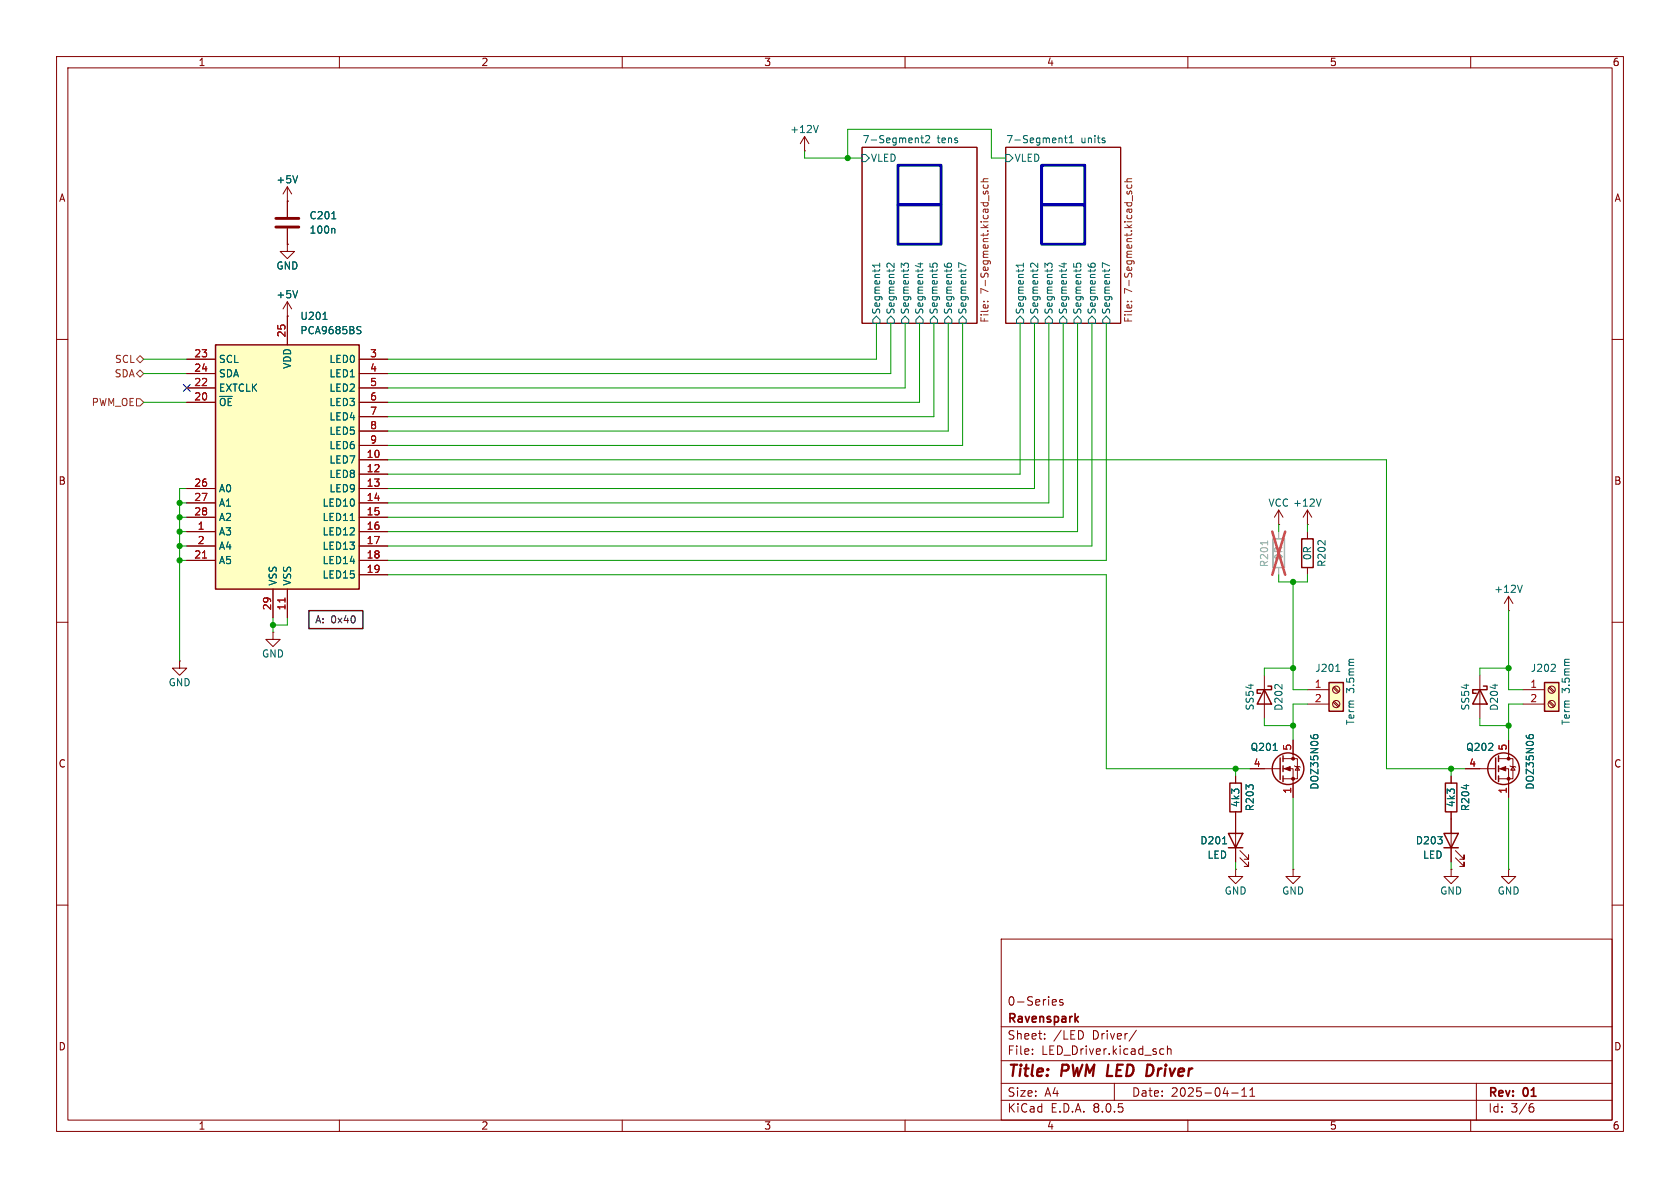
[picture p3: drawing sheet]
<svg xmlns="http://www.w3.org/2000/svg" width="297mm" height="210mm" viewBox="0 0 297 210" stroke-linecap="round" stroke-linejoin="round" font-family="sans-serif">
<g fill="none" stroke="#840000" stroke-width=".18">
<path d="M10 10h277v190h-277zM12 12h273v186h-273zM60 10v2M110 10v2M160 10v2M210 10v2M260 10v2M142.2 26.7h.1M142.2 24.1l-.7 1.3M142.2 24.1v2.6M142.2 24.1l.8 1.3M152.4 26h20.3v31.2h-20.3z"/>
<path d="M177.8 26h20.3v31.2h-20.3zM10 60h2M50.8 55.9h.1M50.8 53.3l-.8 1.3M50.8 53.3v2.6M50.8 53.3l.8 1.3M285 60h2M226.1 92.7h.1M226.1 90.2l-.8 1.2M226.1 90.2v2.5M226.1 90.2l.7 1.2M231.1 92.7h.1"/>
<path d="M231.1 90.2l-.7 1.2M231.1 90.2v2.5M231.1 90.2l.8 1.2M10 110h2M223.5 119.4v7.6M285 110h2M218.4 137.2v1.2M10 160h2M218.4 153.7v1.2h1.3l-1.3 1.3-1.2-1.3h1.2M218.4 153.7h.1M218.4 143.5v1.3M285 160h2"/>
<path d="M177 166h108v32h-108zM186.2 176.7l.5 .1v.3l-.7 .1M186.7 177.6l-.5 .1M187.9 176.8l-.4-.1-.2 .2 .1 .2 .5 .2v.3h-.6M60 198v2M110 198v2M160 198v2M177 194.5h108M177 191.5h108M177 187.5h108M177 181.5h108M182.5 186.3v.1"/>
<path d="M182.5 185.5v.1M184.7 183.6v.1M184.7 182.8v.1M191.5 182.6v.7M197 191.5v3M200.9 182.1l-1.3 2M205.3 185.4l.4 .1M205.7 186.3l-.4 .1M206.4 185.5l.2-.1 .4 .1v.9M206.4 184.9v1.5M210 198v2M217.7 193.2h1.2"/>
<path d="M219.5 193.8h.9M219.5 192.7l.5-.4v1.5M221 193.8h.8M221 192.7l.4-.4v1.5M260 198v2M261 191.5v6.5M270.6 195.7h.3l.3 .3-.1 .5-.5 .1M271 195.1l-.4 .1"/>
</g>
<path d="M202.9 188.2l.7 .1M203.6 189.9l-.5 .3" fill="none" stroke="#840000" stroke-width=".4"/>
<path d="M190.6 179.7l-.5 .6M190.2 180.1l.4 .6" fill="none" stroke="#840000" stroke-width=".3"/>
<g fill="none" stroke="#006464" stroke-width=".18">
<path d="M144.7 22.2l-.5 1.2M152.4 27.3h.6l.7 .6-.7 .7h-.6zM162.8 24.4h.5M163 24v1.1l.3 .1M163.6 24.1l.5-.1 .3 .3-.8 .9h.8M177.8 27.3h.6l.7 .6-.7 .7h-.6zM187.7 24.5l.1 .7M188.2 24.4h.5M188.4 24v1.1l.3 .1M189 25.2h.8M189 24.3l.4-.3v1.2M195.3 24.9v.3"/>
<path d="M52.6 51.4l-.4 1.2M154.9 55.9l.7 .6v.7h-1.3v-.7zM155.5 46.5v.7M155.5 46.9h-1.3l.4 .3M157.5 55.9l.6 .6v.7h-1.3v-.7zM158.1 46.5v.8l-.9-.8-.4 .3 .1 .4M160 55.9l.7 .6v.7h-1.3v-.7zM160.6 47.1v-.3l-.2-.3-.5 .1-.1 .3-.5-.4v.8M162.3 46.6h.8M162.6 55.9l.6 .6v.7h-1.3v-.7zM162.7 46.5v.7l-.9-.3M164.4 46.6v.6"/>
<path d="M165 47.2l-.1-.4 .2-.3 .5 .1v.6M165.1 55.9l.6 .6v.7h-1.2v-.7zM166.9 46.6l.1 .4 .3 .2M167.5 47.1l-.1-.3 .3-.3 .5 .1v.5M167.6 55.9l.7 .6v.7h-1.3v-.7zM169.5 56.5l.7-.6 .6 .6v.7h-1.3zM170.8 47l-1.3-.5v.8M180.3 55.9l.7 .6v.7h-1.3v-.7zM180.9 46.9h-1.3l.4 .3M180.9 46.5v.7M182.9 55.9l.6 .6v.7h-1.3v-.7zM183.5 46.5v.8l-.9-.8-.4 .3 .1 .4"/>
<path d="M185.4 55.9l.7 .6v.7h-1.3v-.7zM186 47.1v-.3l-.2-.3-.5 .1-.1 .3-.5-.4v.8M187.7 46.6h.8M188 55.9l.6 .6v.7h-1.3v-.7zM188.1 46.5v.7l-.9-.3M189.8 46.6v.6M190.4 47.2l-.1-.4 .2-.3 .5 .1v.6M190.5 55.9l.6 .6v.7h-1.2v-.7zM192.3 46.6l.1 .4 .3 .2M192.4 56.5l.6-.6 .7 .6v.7h-1.3zM192.9 47.1l-.1-.3 .3-.3 .5 .1v.5M195.6 55.9l.6 .6v.7h-1.3v-.7z"/>
<path d="M196.2 47l-1.3-.5v.8M233.6 88.2l-.5 1.3"/>
</g>
<path d="M173.4 32.1h1.3M173.9 33.8l-.1 .3 .2 .2h.2l.1-.5h.3v.5M173.9 32.7l-.1 .3 .3 .3 .5-.1v-.5M174.7 31.6h-.8l-.1 .4 .2 .1M198.8 32.1h1.3M199.3 33.8l-.1 .3 .2 .2h.2l.1-.5h.3v.5M199.3 32.7l-.1 .3 .3 .3 .5-.1v-.5M200.1 31.6h-.8l-.1 .4 .2 .1M173.9 53.3h.1M174.6 53.3h.1M199.3 53.3h.1M200 53.3h.1" fill="none" stroke="#725600" stroke-width=".18"/>
<path d="M217.4 138.4h2.1v5.1h-2.1zM223.5 121.9l1.3 2.6h-2.6zM224.2 121.3h.6v.6h-2.6v.7h.7" fill="none" stroke="#840000" stroke-width=".25"/>
<path d="M225 95.3h2.1v5h-2.1z" fill="none" stroke="#a1a1a1" stroke-width=".25"/>
<path d="M226.1 94v1.3M226.1 100.3v1.3" fill="none" stroke="#a1a1a1" stroke-width=".18"/>
<path d="M224.1 95.6v.7" fill="none" stroke="#989898" stroke-width=".18"/>
<path d="M224.9 94l2.3 7.6M227.2 94l-2.3 7.6" fill="none" stroke="#e65255" stroke-width=".46"/>
<path d="M38.1 61h25.4v43.1h-25.4z" fill="#ffffc2"/>
<path d="M38.1 61h25.4v43.1h-25.4z" fill="none" stroke="#840000" stroke-width=".25"/>
<g fill="none" stroke="#840000" stroke-width=".18">
<path d="M50.8 35.6h.1M50.8 33v5.4M50.8 33l-.8 1.3M50.8 33l.8 1.3M50.8 43.2v1.3h1.3l-1.3 1.2-1.3-1.2h1.3M50.8 43.2h.1M50.8 40.4v2.8M50.8 55.9v5.1M33 71.1h5.1M33 68.6h5.1M33 63.5h5.1M33 66h5.1"/>
<path d="M63.5 71.1h5.1M63.5 68.6h5.1M63.5 63.5h5.1M63.5 66h5.1M63.5 73.7h5.1M63.5 76.2h5.1M63.5 78.7h5.1M33 94h5.1M33 86.4h5.1M33 88.9h5.1M33 91.4h5.1M33 96.5h5.1"/>
<path d="M33 99.1h5.1M63.5 94h5.1M63.5 81.3h5.1M63.5 83.8h5.1M63.5 86.4h5.1M63.5 88.9h5.1M63.5 91.4h5.1M63.5 96.5h5.1M63.5 99.1h5.1M31.7 116.8v1.3h1.3l-1.3 1.3-1.2-1.3h1.2M31.7 116.8h.1M48.3 104.1v5.1"/>
<path d="M50.8 104.1v5.1M63.5 101.6h5.1"/>
</g>
<path d="M35.8 98.6h.7M50.4 105.7v.7" fill="none" stroke="#a90000" stroke-width=".18"/>
<path d="M52.6 31.1l-.4 1.2M58.7 38.7h.7M57.1 56.5h.7M59 40.4l.2 .2v.6M63.3 58.3l.4 .2 .1 .3-.2 .2h-.3M63.3 57.7l.5 .1M61.9 92h.7" fill="none" stroke="#006464" stroke-width=".18"/>
<path d="M48.8 38.6h4M48.8 40.1h4" fill="none" stroke="#840000" stroke-width=".51"/>
<path d="M234.9 120.7h2.6v5h-2.6z" fill="#ffffc2"/>
<path d="M230.1 95.3h2.1v5h-2.1zM234.9 120.7h2.6v5h-2.6zM217.2 147.3h2.5l-1.3 2.6zM217.2 149.9h2.5" fill="none" stroke="#840000" stroke-width=".25"/>
<g fill="none" stroke="#840000" stroke-width=".18">
<path d="M231.1 94v1.3M48.3 111.8v1.2h1.2l-1.2 1.3-1.3-1.3h1.3M48.3 111.8h.1M231.1 100.3v1.3M231.1 121.9h3.8M231.1 124.5h3.8M235.7 124.1l.9 .9M235.7 121.6l.9 .8M235.9 124l.8 .8M235.9 121.4l.8 .9M218.4 144.8v7.6M219.2 151.6l1.5 1.6v-.8v.8h-.7"/>
<path d="M219.2 150.4l1.5 1.5v-.8v.8h-.7"/>
<circle cx="236.2" cy="124.5" r=".63"/>
<circle cx="236.2" cy="121.9" r=".63"/>
</g>
<path d="M236.1 118.7h.8M239.3 116.5h-.6l-.2 .2M216.1 149.2h.8" fill="none" stroke="#006464" stroke-width=".18"/>
<path d="M273 120.7h2.6v5h-2.6z" fill="#ffffc2"/>
<g fill="none" stroke="#840000" stroke-width=".25">
<path d="M226.3 134v3.8M226.8 133.6v1M226.8 135.4v1M226.8 137.2v1M255.5 138.4h2.1v5.1h-2.1zM261.6 121.9l1.3 2.6h-2.6zM262.3 121.3h.6v.6h-2.6v.7h.7M264.4 134v3.8M264.9 133.6v1M264.9 135.4v1M264.9 137.2v1M273 120.7h2.6v5h-2.6z"/>
<path d="M255.3 147.3h2.5l-1.3 2.6zM255.3 149.9h2.5"/>
<circle cx="227.7" cy="135.9" r="2.79"/>
<circle cx="265.8" cy="135.9" r="2.79"/>
</g>
<g fill="none" stroke="#840000" stroke-width=".18">
<path d="M50.8 35.6h.1M50.8 35.6v2.8M50.8 43.2h.1M50.8 55.9h.1M50.8 40.4v2.8M50.8 55.9v5.1M33 71.1h5.1M33 68.6h5.1M33 63.5h5.1M33 66h5.1M63.5 71.1h5.1M63.5 68.6h5.1"/>
<path d="M63.5 63.5h5.1M63.5 66h5.1M63.5 73.7h5.1M63.5 76.2h5.1M63.5 78.7h5.1M33 94h5.1M33 86.4h5.1M33 88.9h5.1M33 91.4h5.1M33 96.5h5.1M33 99.1h5.1M63.5 94h5.1"/>
<path d="M63.5 81.3h5.1M63.5 83.8h5.1M63.5 86.4h5.1M63.5 88.9h5.1M63.5 91.4h5.1M63.5 96.5h5.1M63.5 99.1h5.1M48.3 104.1v5.1M50.8 104.1v5.1M63.5 101.6h5.1M261.6 119.4v7.6M266.7 108h.1"/>
<path d="M266.7 105.4v2.6M266.7 105.4l-.8 1.3M266.7 105.4l.8 1.3M218.4 137.2v1.2M221 135.9h5.3M226.8 135.9h1.8v5.1M226.8 134.1h2.6v3.6h-2.6M228.6 130.8v3.3M228.9 135.4l.1 .1h.7l.2 .1M229.4 135.5l.3 .6h-.7zM256.5 137.2v1.2M259.1 135.9h5.3"/>
<path d="M264.9 135.9h1.8v5.1M264.9 134.1h2.6v3.6h-2.6M266.7 130.8v3.3M267 135.4l.1 .1h.7l.2 .1M267.5 135.5l.3 .6h-.7zM269.2 121.9h3.8M269.2 124.5h3.8M273.8 124.1l.9 .9M273.8 121.6l.9 .8M274 124l.8 .8M274 121.4l.8 .9M218.4 143.5v3.8"/>
<path d="M218.4 149.9v2.5M228.6 153.7v1.2h1.3l-1.3 1.3-1.3-1.3h1.3M228.6 153.7h.1M256.5 153.7v1.2h1.3l-1.3 1.3-1.2-1.3h1.2M256.5 153.7h.1M256.5 143.5v8.9M257.3 151.6l1.5 1.6v-.8v.8h-.7M257.3 150.4l1.5 1.5v-.8v.8h-.7M266.7 153.7v1.2h1.3l-1.3 1.3-1.3-1.3h1.3M266.7 153.7h.1"/>
<circle cx="274.3" cy="121.9" r=".63"/>
<circle cx="274.3" cy="124.5" r=".63"/>
</g>
<g fill="none" stroke="#006464" stroke-width=".18">
<path d="M52.6 31.1l-.4 1.2M58.7 38.7h.7M52.6 51.4l-.4 1.2M57.1 56.5h.7M59 40.4l.2 .2v.6M63.3 58.3l.4 .2 .1 .3-.2 .2h-.3M63.3 57.7l.5 .1M61.9 92h.7M269.1 103.4l-.4 1.3M274.9 117.5l.1 .2-.1 .3-.7 .7h.8M277.4 116.5h-.6l-.2 .2M225.1 132.7h.7"/>
<path d="M231.7 130v.2M232.2 130.3l.1-.3 .1-.1h.5l.1 .4M259.2 138.7v.8M264.3 120.9v.8M269.8 130v.2M270.3 130.3l.1-.3 .1-.1h.5l.1 .4M216.1 149.2h.8"/>
</g>
<g fill="#840000" stroke="#840000" stroke-width=".18">
<path d="M265.2 135.9l1-.4v.8z"/>
<path d="M227.1 135.9l1-.4v.8z"/>
<circle cx="266.7" cy="137.7" r=".25"/>
<circle cx="266.7" cy="134.1" r=".25"/>
<circle cx="228.6" cy="137.7" r=".25"/>
<circle cx="228.6" cy="134.1" r=".25"/>
</g>
<path d="M24.1 66l.7-.6 .6 .6-.6 .7zM24.1 70.5h.7l.6 .6-.6 .7h-.7zM24.8 62.9l.6 .6-.6 .6-.7-.6z" fill="none" stroke="#725600" stroke-width=".18"/>
<path d="M54.6 108h9.5v3.1h-9.5z" fill="none" stroke="#000" stroke-width=".25"/>
<path d="M158.7 29.2h7.7v7h-7.7zM158.7 36.2h7.7v7h-7.7zM184.1 36.2h7.7v7h-7.7zM184.1 29.2h7.7v7h-7.7z" fill="none" stroke="#0000c2" stroke-width=".51"/>
<g fill="none" stroke="#009600" stroke-width=".18">
<path d="M142.2 26.7v1.2h10.2M149.9 27.9v-5h25.4v5h2.5M154.9 57.2v6.3h-86.3M157.5 57.2v8.8h-88.9M160 57.2v11.4h-91.4M162.6 57.2v13.9h-94M165.1 57.2v16.5h-96.5M167.6 57.2v19h-99M170.2 57.2v21.5h-101.6M180.3 57.2v26.6h-111.7M182.9 57.2v29.2h-114.3M185.4 57.2v31.7h-116.8"/>
<path d="M188 57.2v34.2h-119.4M190.5 57.2v36.8h-121.9M193 57.2v39.3h-124.4M195.6 57.2v41.9h-127M25.4 66h7.6M25.4 71.1h7.6M25.4 63.5h7.6M31.7 91.4h1.3M31.7 88.9h1.3M31.7 94h1.3M31.7 99.1h1.3M31.7 96.5h1.3"/>
<path d="M33 86.4h-1.3v30.4M68.6 81.3h176.5v54.6h14M226.1 92.7v1.3M231.1 92.7v1.3M48.3 109.2v2.6M50.8 109.2v1.3h-2.5M68.6 101.6h127v34.3h25.4M226.1 101.6v1.3h5v-1.3M228.6 102.9v19h2.5M228.6 118.1h-5.1v1.3M266.7 118.1h-5.1v1.3M266.7 108v13.9h2.5"/>
<path d="M218.4 135.9v1.3M223.5 127v1.3h5.1M231.1 124.5h-2.5v6.3M256.5 135.9v1.3M261.6 127v1.3h5.1M269.2 124.5h-2.5v6.3M218.4 152.4v1.3M228.6 141v12.7M256.5 152.4v1.3M266.7 141v12.7"/>
</g>
<path d="M32.4 68l1.2 1.2M33.6 68l-1.2 1.2" fill="none" stroke="#000084" stroke-width=".18"/>
<path d="M35.8 98.6h.7M50.4 105.7v.7" fill="none" stroke="#a90000" stroke-width=".18"/>
<g fill="#009600" stroke="#009600" stroke-width=".18">
<circle cx="228.6" cy="102.9" r=".46"/>
<circle cx="218.4" cy="135.9" r=".46"/>
<circle cx="228.6" cy="118.1" r=".46"/>
<circle cx="31.7" cy="99.1" r=".46"/>
<circle cx="31.7" cy="94" r=".46"/>
<circle cx="31.7" cy="91.4" r=".46"/>
<circle cx="31.7" cy="96.5" r=".46"/>
<circle cx="31.7" cy="88.9" r=".46"/>
<circle cx="48.3" cy="110.5" r=".46"/>
<circle cx="149.9" cy="27.9" r=".46"/>
<circle cx="266.7" cy="128.3" r=".46"/>
<circle cx="228.6" cy="128.3" r=".46"/>
<circle cx="266.7" cy="118.1" r=".46"/>
<circle cx="256.5" cy="135.9" r=".46"/>
</g>
<g font-size="2.8" fill="#840000">
<text x="178" y="190.9">Title:</text>
<text x="187.7" y="190.9">PWM LED</text>
<text x="204.3" y="190.9">Driver</text>
</g>
<g font-size="2.1" fill="#840000">
<text x="178" y="178">0-Series</text>
<text x="178" y="184">Sheet:</text>
<text x="178" y="181.2">Ravenspark</text>
<text x="186.2" y="184">/LED</text>
<text x="193.2" y="184">Driver/</text>
<text x="178" y="186.7">File:</text>
<text x="184.1" y="186.7">LED_Driver.kicad_sch</text>
<text x="178" y="196.9">KiCad</text>
<text x="178" y="194.1">Size:</text>
<text x="184.7" y="194.1">A4</text>
<text x="185.7" y="196.9">E.D.A.</text>
<text x="193.3" y="196.9">8.0.5</text>
<text x="200" y="194.1">Date:</text>
<text x="207" y="194.1">2025-04-11</text>
<text x="263" y="194.3">Rev:</text>
<text x="263" y="196.9">Id:</text>
<text x="267.1" y="196.9">3/6</text>
<text x="269.4" y="194.3">01</text>
</g>
<g font-size="1.8" fill="#840000">
<text x="35" y="11.9">1</text>
<text x="85" y="11.9">2</text>
<text x="135" y="11.9">3</text>
<text x="185" y="11.9">4</text>
<text x="235" y="11.9">5</text>
<text x="285" y="11.9">6</text>
<text x="10.3" y="35.9">A</text>
<text x="285.3" y="35.9">A</text>
<text x="10.3" y="85.9">B</text>
<text x="285.3" y="85.9">B</text>
<text x="10.3" y="135.9">C</text>
<text x="285.3" y="135.9">C</text>
<text x="10.3" y="185.9">D</text>
<text x="285.3" y="185.9">D</text>
<text x="35" y="199.9">1</text>
<text x="85" y="199.9">2</text>
<text x="135" y="199.9">3</text>
<text x="185" y="199.9">4</text>
<text x="235" y="199.9">5</text>
<text x="285" y="199.9">6</text>
</g>
<g font-size="1.8" fill="#006464">
<text x="139.6" y="23.7">+12V</text>
<text x="152.4" y="25.4">7-Segment2</text>
<text x="153.9" y="28.8">VLED</text>
<text x="165.7" y="25.4">tens</text>
<text x="177.8" y="25.4">7-Segment1</text>
<text x="179.3" y="28.8">VLED</text>
<text x="191.1" y="25.4">units</text>
<text x="48.8" y="32.6">+5V</text>
<text x="54.6" y="39">C201</text>
<text x="54.6" y="41.5">100n</text>
<text x="48.8" y="47.9">GND</text>
<text x="48.8" y="52.9">+5V</text>
<text x="53" y="56.7">U201</text>
<text x="53" y="59.3">PCA9685BS</text>
<text x="155.8" y="55.7" transform="rotate(-90 155.8 55.7)">Segment1</text>
<text x="158.3" y="55.7" transform="rotate(-90 158.3 55.7)">Segment2</text>
<text x="160.9" y="55.7" transform="rotate(-90 160.9 55.7)">Segment3</text>
<text x="163.4" y="55.7" transform="rotate(-90 163.4 55.7)">Segment4</text>
<text x="166" y="55.7" transform="rotate(-90 166 55.7)">Segment5</text>
<text x="168.5" y="55.7" transform="rotate(-90 168.5 55.7)">Segment6</text>
<text x="171" y="55.7" transform="rotate(-90 171 55.7)">Segment7</text>
<text x="181.2" y="55.7" transform="rotate(-90 181.2 55.7)">Segment1</text>
<text x="183.7" y="55.7" transform="rotate(-90 183.7 55.7)">Segment2</text>
<text x="186.3" y="55.7" transform="rotate(-90 186.3 55.7)">Segment3</text>
<text x="188.8" y="55.7" transform="rotate(-90 188.8 55.7)">Segment4</text>
<text x="191.4" y="55.7" transform="rotate(-90 191.4 55.7)">Segment5</text>
<text x="193.9" y="55.7" transform="rotate(-90 193.9 55.7)">Segment6</text>
<text x="196.4" y="55.7" transform="rotate(-90 196.4 55.7)">Segment7</text>
<text x="38.6" y="64.4">SCL</text>
<text x="51.7" y="65.3" transform="rotate(-90 51.7 65.3)">VDD</text>
<text x="58.1" y="64.4">LED0</text>
<text x="38.6" y="72">~{OE}</text>
<text x="38.6" y="69.4">EXTCLK</text>
<text x="38.6" y="66.9">SDA</text>
<text x="58.1" y="66.9">LED1</text>
<text x="58.1" y="69.4">LED2</text>
<text x="58.1" y="72">LED3</text>
<text x="58.1" y="74.5">LED4</text>
<text x="58.1" y="77.1">LED5</text>
<text x="58.1" y="82.1">LED7</text>
<text x="58.1" y="79.6">LED6</text>
<text x="38.6" y="87.2">A0</text>
<text x="38.6" y="89.8">A1</text>
<text x="56.9" y="89.8">LED10</text>
<text x="58.1" y="84.7">LED8</text>
<text x="58.1" y="87.2">LED9</text>
<text x="224.1" y="89.8">VCC +12V</text>
<text x="38.6" y="94.8">A3</text>
<text x="38.6" y="92.3">A2</text>
<text x="56.9" y="92.3">LED11</text>
<text x="56.9" y="94.8">LED12</text>
<text x="38.6" y="97.4">A4</text>
<text x="38.6" y="99.9">A5</text>
<text x="56.9" y="97.4">LED13</text>
<text x="56.9" y="99.9">LED14</text>
<text x="232" y="99.1" transform="rotate(-90 232 99.1)">0R</text>
<text x="234.5" y="100.3" transform="rotate(-90 234.5 100.3)">R202</text>
<text x="49.1" y="103.6" transform="rotate(-90 49.1 103.6)">VSS</text>
<text x="51.7" y="103.6" transform="rotate(-90 51.7 103.6)">VSS</text>
<text x="56.9" y="102.5">LED15</text>
<text x="264.1" y="105">+12V</text>
<text x="46.2" y="116.4">GND</text>
<text x="232.4" y="119">J201</text>
<text x="270.5" y="119">J202</text>
<text x="29.7" y="121.5">GND</text>
<text x="221.8" y="125.7" transform="rotate(-90 221.8 125.7)">SS54</text>
<text x="226.9" y="125.8" transform="rotate(-90 226.9 125.8)">D202</text>
<text x="239.6" y="122.6" transform="rotate(-90 239.6 122.6)">3.5mm</text>
<text x="259.9" y="125.7" transform="rotate(-90 259.9 125.7)">SS54</text>
<text x="265" y="125.8" transform="rotate(-90 265 125.8)">D204</text>
<text x="277.7" y="122.6" transform="rotate(-90 277.7 122.6)">3.5mm</text>
<text x="239.6" y="128.3" transform="rotate(-90 239.6 128.3)">Term</text>
<text x="277.7" y="128.3" transform="rotate(-90 277.7 128.3)">Term</text>
<text x="221" y="132.9">Q201</text>
<text x="259.1" y="132.9">Q202</text>
<text x="219.3" y="142.8" transform="rotate(-90 219.3 142.8)">4k3</text>
<text x="221.8" y="143.5" transform="rotate(-90 221.8 143.5)">R203</text>
<text x="233.3" y="139.7" transform="rotate(-90 233.3 139.7)">DOZ35N06</text>
<text x="257.4" y="142.8" transform="rotate(-90 257.4 142.8)">4k3</text>
<text x="259.9" y="143.5" transform="rotate(-90 259.9 143.5)">R204</text>
<text x="271.4" y="139.7" transform="rotate(-90 271.4 139.7)">DOZ35N06</text>
<text x="212.1" y="149.5">D201</text>
<text x="250.2" y="149.5">D203</text>
<text x="213.4" y="152">LED</text>
<text x="251.5" y="152">LED</text>
<text x="216.4" y="158.3">GND</text>
<text x="226.6" y="158.3">GND</text>
<text x="254.5" y="158.3">GND</text>
<text x="264.7" y="158.3">GND</text>
</g>
<g font-size="1.8" fill="#725600">
<text x="175.1" y="51.9" transform="rotate(-90 175.1 51.9)">7-Segment.kicad_sch</text>
<text x="200.5" y="51.9" transform="rotate(-90 200.5 51.9)">7-Segment.kicad_sch</text>
<text x="175.1" y="57.2" transform="rotate(-90 175.1 57.2)">File:</text>
<text x="200.5" y="57.2" transform="rotate(-90 200.5 57.2)">File:</text>
<text x="20.2" y="64.4">SCL</text>
<text x="16.1" y="72">PWM_OE</text>
<text x="20.2" y="66.9">SDA</text>
</g>
<g font-size="1.8" fill="#a90000">
<text x="50.5" y="59.7" transform="rotate(-90 50.5 59.7)">25</text>
<text x="34.2" y="63.2">23</text>
<text x="34.2" y="65.8">24</text>
<text x="65.3" y="63.2">3</text>
<text x="65.3" y="65.8">4</text>
<text x="34.2" y="70.9">20</text>
<text x="34.2" y="68.3">22</text>
<text x="65.3" y="68.3">5</text>
<text x="65.3" y="70.9">6</text>
<text x="65.3" y="73.4">7</text>
<text x="65.3" y="75.9">8</text>
<text x="64.7" y="81">10</text>
<text x="64.7" y="83.6">12</text>
<text x="65.3" y="78.5">9</text>
<text x="34.2" y="86.1">26</text>
<text x="34.2" y="88.6">27</text>
<text x="64.7" y="86.1">13</text>
<text x="64.7" y="88.6">14</text>
<text x="34.2" y="91.2">28</text>
<text x="34.9" y="93.7">1</text>
<text x="64.7" y="91.2">15</text>
<text x="64.7" y="93.7">16</text>
<text x="34.2" y="98.8">21</text>
<text x="34.9" y="96.3">2</text>
<text x="64.7" y="96.3">17</text>
<text x="64.7" y="98.8">18</text>
<text x="64.7" y="101.3">19</text>
<text x="48" y="108" transform="rotate(-90 48 108)">29</text>
<text x="50.5" y="108" transform="rotate(-90 50.5 108)">11</text>
<text x="232.3" y="121.7">1</text>
<text x="232.3" y="124.2">2</text>
<text x="270.4" y="121.7">1</text>
<text x="270.4" y="124.2">2</text>
<text x="221.5" y="135.6">4</text>
<text x="228.3" y="132.8" transform="rotate(-90 228.3 132.8)">5</text>
<text x="259.6" y="135.6">4</text>
<text x="266.4" y="132.8" transform="rotate(-90 266.4 132.8)">5</text>
<text x="228.3" y="140.4" transform="rotate(-90 228.3 140.4)">1</text>
<text x="266.4" y="140.4" transform="rotate(-90 266.4 140.4)">1</text>
</g>
<g font-size="1.8" fill="#989898">
<text x="224.4" y="100.4" transform="rotate(-90 224.4 100.4)">R201</text>
<text x="226.9" y="99.1" transform="rotate(-90 226.9 99.1)">0R</text>
</g>
<text font-size="1.8" x="55.6" y="110.4">A: 0x40</text>
</svg>
